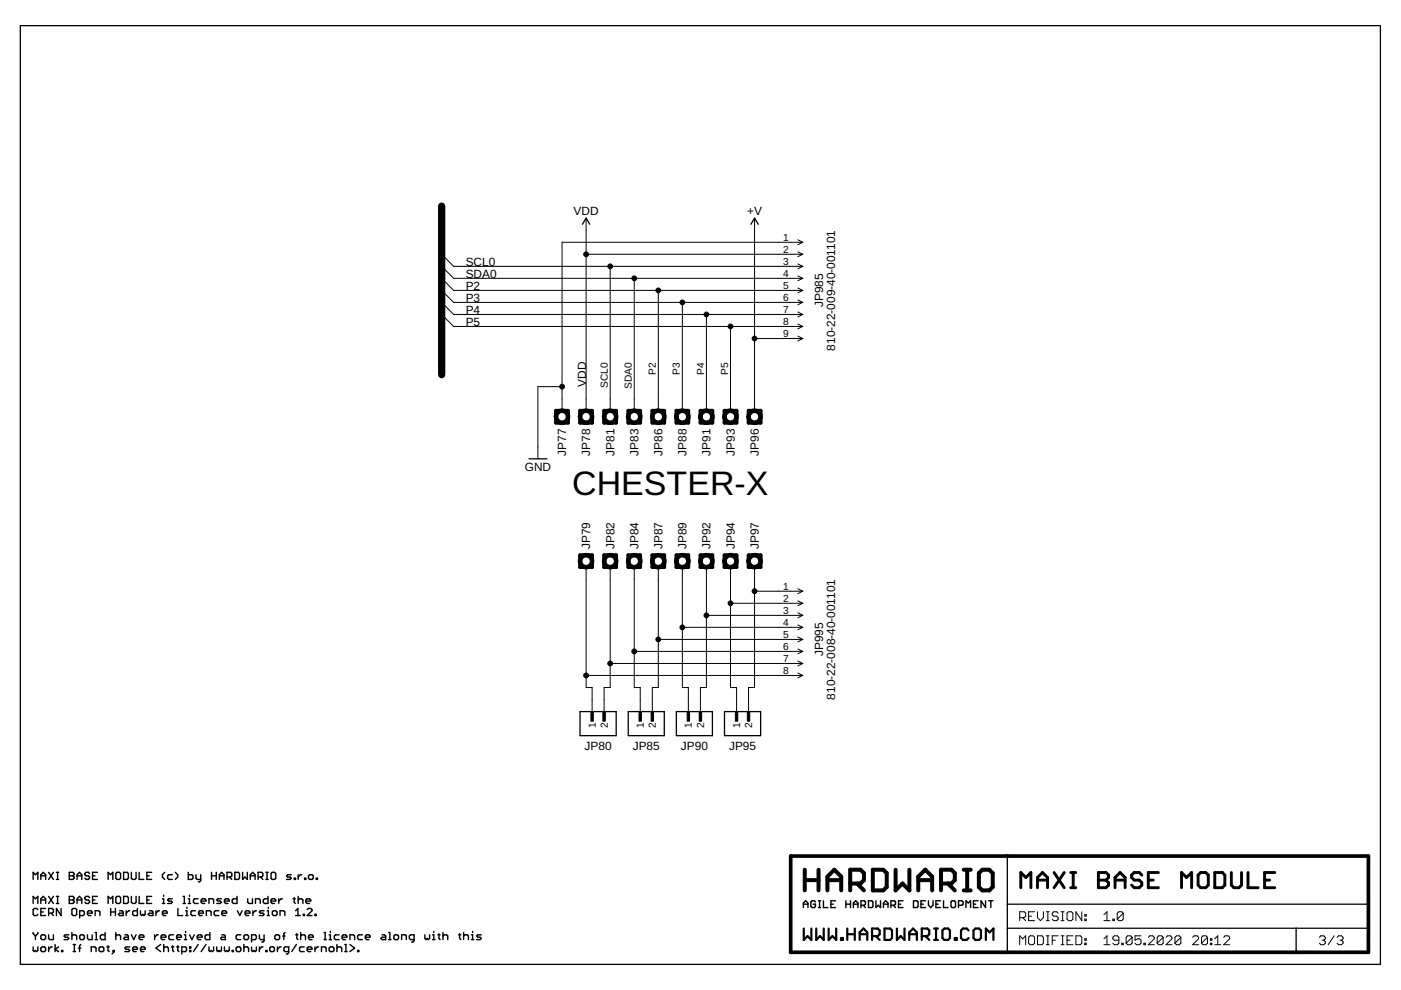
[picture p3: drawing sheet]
<svg xmlns="http://www.w3.org/2000/svg" width="297mm" height="210mm" viewBox="0 0 297 210" stroke-linecap="round" stroke-linejoin="round" font-family="sans-serif">
<g fill="none" stroke="#000" stroke-width=".21">
<path d="M93.6 53.9l2.6 2.6h74M93.6 56.5l2.6 2.5h74M93.6 59l2.6 2.6h74M124.3 46.2v40.9M124.3 53.9h45.9M129.4 56.5v30.6M134.5 59v28.1M160 46.2v40.9M169.2 50.8l1 .6M169.2 53.4l1 .5M169.2 56l1 .5M169.2 58.5l1 .5"/>
<path d="M170.2 51.4h-51v35.7M170.2 51.4l-1 .5M170.2 53.9l-1 .5M170.2 56.5l-1 .5M170.2 59l-1 .5M93.6 61.6l2.6 2.5h74M93.6 64.1l2.6 2.6h74M93.6 66.7l2.6 2.5h74M139.6 61.6v25.5M144.7 64.1v23M149.8 66.7v20.4M154.9 69.2v17.9"/>
<path d="M160 71.8h10.2M169.2 61.1l1 .5M169.2 63.6l1 .5M169.2 66.2l1 .5M169.2 68.7l1 .5M169.2 71.3l1 .5M170.2 61.6l-1 .5M170.2 64.1l-1 .5M170.2 66.7l-1 .5M170.2 69.2l-1 .5M170.2 71.8l-1 .5M119.2 82h-5.2v15.3"/>
<path d="M124.3 120.2v25.6h1.2v5.1M129.4 120.2v25.6h-1.3v5.1M134.5 120.2v25.6h1.2v5.1M134.5 138.1h35.7M139.6 120.2v25.6h-1.3v5.1M139.6 135.6h30.6M144.7 120.2v25.6h1.2v5.1M144.7 133h25.5M149.8 120.2v25.6h-1.3v5.1M149.8 130.5h20.4M154.9 120.2v25.6h1.3v5.1M154.9 127.9h15.3"/>
<path d="M160 120.2v25.6h-1.3v5.1M160 125.3h10.2M169.2 132.5l1 .5M169.2 124.8l1 .5M169.2 127.4l1 .5M169.2 129.9l1 .6M169.2 135.1l1 .5M169.2 137.6l1 .5M170.2 133l-1 .5M170.2 125.3l-1 .6M170.2 127.9l-1 .5M170.2 130.5l-1 .5"/>
<path d="M170.2 135.6l-1 .5M170.2 138.1l-1 .5M124.3 143.2h45.9M129.4 140.7h40.8M169.2 140.2l1 .5M169.2 142.7l1 .5M170.2 140.7l-1 .5M170.2 143.2l-1 .5M216.2 194.6h.9l.4-.4v-.6l-.4-.3h-.9v1.9M216.8 194.6l.7 .6M218.1 194.2h.6M218.4 198.4h.6l.4 .3v1.3l-.4 .3h-.6l-.3-.3v-1.3z"/>
<path d="M219.4 193.3h-1.3v1.9h1.3M220 193.3v1.3l.6 .6 .6-.6v-1.3M220 198.4h.9l.3 .3v1.3l-.3 .3h-.9zM221.8 193.3h.7M221.8 195.2h.7M221.8 198.4h.7M222.2 193.3v1.9M222.2 198.4v1.9M223.1 199.3h.6M224.3 193.6l-.3-.3h-.6l-.3 .3v.3l.3 .3h.6l.3 .4v.3l-.3 .3h-.6l-.3-.3M224.3 198.4h-1.2v1.9M225 193.3h.6"/>
<path d="M225 195.2h.6M225 198.4h.6M225.3 193.3v1.9M225.3 198.4v1.9M226.2 199.3h.7M226.5 193.3h.7l.3 .3v1.3l-.3 .3h-.7l-.3-.3v-1.3zM227.5 198.4h-1.3v1.9h1.3M228.1 198.4h.9l.4 .3v1.3l-.4 .3h-.9zM229.4 193.3v1.9l-1.3-1.9v1.9M230 194.9h.3v.3h-.3zM230 193.9h.3v.3h-.3zM230 199.1h.3v.2h-.3z"/>
<path d="M230 200h.3v.3h-.3zM234.1 195.2h1.2M234.1 199.1l.6-.7v1.9M234.1 193.9l.6-.6v1.9M235.9 194.9h.4v.3h-.4zM237.2 199.3h-.9l-.4-.2v-.4l.4-.3h.6l.3 .3v1.3l-.3 .3h-.6l-.4-.3M237.8 200h.3v.3h-.3zM238.1 193.6l-.3-.3h-.6l-.3 .3v1.3M238.1 193.6v1.3l-.3 .3h-.6l-.3-.3M238.1 193.6l-1.2 1.3M240 198.7l-.3-.3h-.6l-.3 .3v1.3M240 198.7v1.3l-.3 .3h-.6l-.3-.3"/>
<path d="M240 198.7l-1.2 1.3M241.9 198.4h-1.3v.9l.7-.2h.3l.3 .2v.7l-.3 .3h-.6l-.4-.3M242.5 200h.3v.3h-.3zM243.5 198.7l.3-.3h.6l.3 .3v.4l-1.2 1.2h1.2M246.6 198.7l-.3-.3h-.6l-.4 .3v1.3M246.6 198.7v1.3l-.3 .3h-.6l-.4-.3M246.6 198.7l-1.3 1.3M247.2 198.7l.3-.3h.7l.3 .3v.4l-1.3 1.2h1.3M250.4 198.7l-.4-.3h-.6l-.3 .3v1.3M250.4 198.7v1.3l-.4 .3h-.6l-.3-.3M250.4 198.7l-1.3 1.3M252.9 198.7l.3-.3h.6l.3 .3v.4l-1.2 1.2h1.2"/>
<path d="M256 198.7l-.3-.3h-.6l-.4 .3v1.3M256 198.7v1.3l-.3 .3h-.6l-.4-.3M256 198.7l-1.3 1.3M256.6 200h.3v.3h-.3zM256.6 199.1h.3v.2h-.3zM257.6 199.1l.6-.7v1.9M259.4 198.7l.4-.3h.6l.3 .3v.4l-1.3 1.2h1.3M279.7 198.7l.3-.3h.7l.3 .3v.4l-.3 .2M280.4 199.3h.3M280.7 199.3l.3 .4v.3l-.3 .3h-.7l-.3-.3M282.9 198.4l-1.3 1.9M283.5 198.7l.3-.3h.6l.4 .3v.4l-.4 .2"/>
<path d="M284.1 199.3h.3M284.4 199.3l.4 .4v.3l-.4 .3h-.6l-.3-.3M216.2 200.3v-1.9l.6 .7 .7-.7v1.9M221.8 200.3h.7M225 200.3h.6M234.1 200.3h1.2M257.6 200.3h1.2"/>
</g>
<g fill="#000" stroke="#000" stroke-width=".21">
<path d="M117.9 87.2a1.66 1.66 0 0 1 2.7 .3 1.66 1.66 0 0 1-1 2.5 1.66 1.66 0 0 1-2.1-1.7h.8a.89 .89 0 0 1 1.2-.8 .89 .89 0 0 1 .3 1.5 .89 .89 0 0 1-1.5-.4v-.3h-.8z" fill-rule="evenodd"/>
<path d="M123 87.2a1.66 1.66 0 0 1 2.7 .3 1.66 1.66 0 0 1-1 2.5 1.66 1.66 0 0 1-2.1-1.7h.8a.89 .89 0 0 1 1.2-.8 .89 .89 0 0 1 .3 1.5 .89 .89 0 0 1-1.5-.4v-.3h-.8z" fill-rule="evenodd"/>
<path d="M128.2 87.2a1.66 1.66 0 0 1 2.6 .3 1.66 1.66 0 0 1-1 2.5 1.66 1.66 0 0 1-2.1-1.7h.8a.9 .9 0 0 1 1.3-.7 .9 .9 0 0 1 .1 1.5 .9 .9 0 0 1-1.4-.5v-.3h-.8z" fill-rule="evenodd"/>
<path d="M133.3 87.2a1.66 1.66 0 0 1 2.6 .3 1.66 1.66 0 0 1-1 2.5 1.66 1.66 0 0 1-2.1-1.7h.8a.9 .9 0 0 1 1.3-.7 .9 .9 0 0 1 .1 1.5 .9 .9 0 0 1-1.4-.5v-.3h-.8z" fill-rule="evenodd"/>
<path d="M138.4 87.2a1.66 1.66 0 0 1 2.6 .3 1.66 1.66 0 0 1-1 2.5 1.66 1.66 0 0 1-2.1-1.7h.8a.9 .9 0 0 1 1.3-.7 .9 .9 0 0 1 .1 1.5 .9 .9 0 0 1-1.4-.5v-.3h-.8l.2-.7z" fill-rule="evenodd"/>
<path d="M143.5 87.2a1.66 1.66 0 0 1 2.6 .3 1.66 1.66 0 0 1-1 2.5 1.66 1.66 0 0 1-2.1-1.7h.8a.9 .9 0 0 1 1.3-.7 .9 .9 0 0 1 .1 1.5 .9 .9 0 0 1-1.4-.5v-.3h-.8l.2-.7z" fill-rule="evenodd"/>
<path d="M148.6 87.2a1.66 1.66 0 0 1 2.6 .3 1.66 1.66 0 0 1-1 2.5 1.66 1.66 0 0 1-2.1-1.7h.8a.9 .9 0 0 1 1.3-.7 .9 .9 0 0 1 .1 1.5 .9 .9 0 0 1-1.4-.5v-.3h-.8l.1-.4z" fill-rule="evenodd"/>
<path d="M153.7 87.2a1.66 1.66 0 0 1 2.6 .3 1.66 1.66 0 0 1-1 2.5 1.66 1.66 0 0 1-2.1-1.7h.8a.9 .9 0 0 1 1.3-.7 .9 .9 0 0 1 .1 1.5 .9 .9 0 0 1-1.4-.5v-.3h-.8l.1-.4z" fill-rule="evenodd"/>
<path d="M158.8 87.2a1.66 1.66 0 0 1 2.6 .3 1.66 1.66 0 0 1-1 2.5 1.66 1.66 0 0 1-2.1-1.7h.8a.89 .89 0 0 1 1.2-.8 .89 .89 0 0 1 .3 1.5 .89 .89 0 0 1-1.5-.4v-.3h-.8z" fill-rule="evenodd"/>
<path d="M123 117.8a1.66 1.66 0 0 1 2.7 .3 1.66 1.66 0 0 1-1 2.5 1.66 1.66 0 0 1-2.1-1.6h.8a.89 .89 0 0 1 1.2-.9 .89 .89 0 0 1 .3 1.5 .89 .89 0 0 1-1.5-.4v-.2h-.8z" fill-rule="evenodd"/>
<path d="M128.2 117.8a1.66 1.66 0 0 1 2.6 .3 1.66 1.66 0 0 1-1 2.5 1.66 1.66 0 0 1-2.1-1.6h.8a.9 .9 0 0 1 1.3-.8 .9 .9 0 0 1 .1 1.5 .9 .9 0 0 1-1.4-.5v-.2h-.8l.2-.8z" fill-rule="evenodd"/>
<path d="M133.3 117.8a1.66 1.66 0 0 1 2.6 .3 1.66 1.66 0 0 1-1 2.5 1.66 1.66 0 0 1-2.1-1.6h.8a.9 .9 0 0 1 1.3-.8 .9 .9 0 0 1 .1 1.5 .9 .9 0 0 1-1.4-.5v-.2h-.8l.2-.8z" fill-rule="evenodd"/>
<path d="M138.4 117.8a1.66 1.66 0 0 1 2.6 .3 1.66 1.66 0 0 1-1 2.5 1.66 1.66 0 0 1-2.1-1.6h.8a.9 .9 0 0 1 1.3-.8 .9 .9 0 0 1 .1 1.5 .9 .9 0 0 1-1.4-.5v-.2h-.8l.2-.8z" fill-rule="evenodd"/>
<path d="M143.5 117.8a1.66 1.66 0 0 1 2.6 .3 1.66 1.66 0 0 1-1 2.5 1.66 1.66 0 0 1-2.1-1.6h.8a.9 .9 0 0 1 1.3-.8 .9 .9 0 0 1 .1 1.5 .9 .9 0 0 1-1.4-.5v-.2h-.8l.2-.8z" fill-rule="evenodd"/>
<path d="M148.6 117.8a1.66 1.66 0 0 1 2.6 .3 1.66 1.66 0 0 1-1 2.5 1.66 1.66 0 0 1-2.1-1.6h.8a.9 .9 0 0 1 1.3-.8 .9 .9 0 0 1 .1 1.5 .9 .9 0 0 1-1.4-.5v-.2h-.8l.1-.4z" fill-rule="evenodd"/>
<path d="M153.7 117.8a1.66 1.66 0 0 1 2.6 .3 1.66 1.66 0 0 1-1 2.5 1.66 1.66 0 0 1-2.1-1.6h.8a.9 .9 0 0 1 1.3-.8 .9 .9 0 0 1 .1 1.5 .9 .9 0 0 1-1.4-.5v-.2h-.8l.1-.4z" fill-rule="evenodd"/>
<path d="M158.8 117.8a1.66 1.66 0 0 1 2.6 .3 1.66 1.66 0 0 1-1 2.5 1.66 1.66 0 0 1-2.1-1.6h.8a.89 .89 0 0 1 1.2-.9 .89 .89 0 0 1 .3 1.5 .89 .89 0 0 1-1.5-.4v-.2h-.8z" fill-rule="evenodd"/>
<circle cx="124.3" cy="53.9" r=".51"/>
<circle cx="129.4" cy="56.5" r=".51"/>
<circle cx="134.5" cy="59" r=".51"/>
<circle cx="139.6" cy="61.6" r=".51"/>
<circle cx="144.7" cy="64.1" r=".51"/>
<circle cx="149.8" cy="66.7" r=".51"/>
<circle cx="154.9" cy="69.2" r=".51"/>
<circle cx="160" cy="71.8" r=".51"/>
<circle cx="119.2" cy="82" r=".51"/>
<circle cx="134.5" cy="138.1" r=".51"/>
<circle cx="139.6" cy="135.6" r=".51"/>
<circle cx="144.7" cy="133" r=".51"/>
<circle cx="149.8" cy="130.5" r=".51"/>
<circle cx="154.9" cy="127.9" r=".51"/>
<circle cx="160" cy="125.3" r=".51"/>
<circle cx="124.3" cy="143.2" r=".51"/>
<circle cx="129.4" cy="140.7" r=".51"/>
</g>
<path d="M93.6 43.7v35.7" fill="none" stroke="#000" stroke-width="1.5"/>
<g fill="none" stroke="#000" stroke-width=".78">
<path d="M117.9 87.1h2.5v2.5h-2.5zM123 87.1h2.5v2.5h-2.5zM128.1 87.1h2.5v2.5h-2.5zM133.2 87.1h2.5v2.5h-2.5zM138.3 87.1h2.5v2.5h-2.5zM143.4 87.1h2.5v2.5h-2.5zM148.5 87.1h2.5v2.5h-2.5zM153.6 87.1h2.6v2.5h-2.6zM158.7 87.1h2.6v2.5h-2.6zM123 117.7h2.5v2.5h-2.5zM128.1 117.7h2.5v2.5h-2.5zM133.2 117.7h2.5v2.5h-2.5z"/>
<path d="M138.3 117.7h2.5v2.5h-2.5zM143.4 117.7h2.5v2.5h-2.5zM148.5 117.7h2.5v2.5h-2.5zM153.6 117.7h2.6v2.5h-2.6zM158.7 117.7h2.6v2.5h-2.6zM167.6 181.5h122.5v20.4h-122.5z"/>
</g>
<path d="M4.3 5.4h288.4v199.1h-288.4zM123.5 47.5l.8-1.3 .7 1.3M159.2 47.5l.8-1.3 .8 1.3M112.1 97.3h3.9M123 150.9h7.6v5.1h-7.6zM133.2 150.9h7.6v5.1h-7.6zM143.4 150.9h7.6v5.1h-7.6zM153.6 150.9h7.7v5.1h-7.7zM213.6 181.5v20.4M213.6 191.7h76.5M213.6 196.8h76.5M274.8 196.8v5.1" fill="none" stroke="#000" stroke-width=".28"/>
<path d="M125.3 150.9h.5v2h-.5zM127.8 150.9h.5v2h-.5zM135.5 150.9h.5v2h-.5zM138 150.9h.6v2h-.6zM145.7 150.9h.5v2h-.5zM148.3 150.9h.5v2h-.5zM155.9 150.9h.5v2h-.5zM158.5 150.9h.5v2h-.5z" fill="#000" stroke="#000" stroke-width=".21"/>
<g fill="none" stroke="#000" stroke-width=".85">
<path d="M170.6 184.4v4.4M170.6 186.6h2.9M173.5 184.4v4.4M175.4 186.6h3M175.4 188.8v-2.9l1.5-1.5 1.5 1.5v2.9M180.3 187.3h2.1l.8-.7v-1.5l-.8-.7h-2.1v4.4M181.7 187.3l1.5 1.5M185.1 184.4h2.2l.7 .7v3l-.7 .7h-2.2zM189.9 184.4v4.4l1.4-1.5 1.5 1.5v-4.4M194.7 186.6h2.9M194.7 188.8v-2.9l1.5-1.5 1.4 1.5v2.9M199.5 187.3h2.2l.7-.7v-1.5l-.7-.7h-2.2v4.4"/>
<path d="M201 187.3l1.4 1.5M204.3 184.4h1.5M204.3 188.8h1.5M205.1 184.4v4.4M207.5 185.1l.8-.7h1.4l.8 .7v3l-.8 .7h-1.4l-.8-.7z"/>
</g>
<g fill="none" stroke="#000" stroke-width=".3">
<path d="M7 186.5v-1.5l.5 .5 .5-.5v1.5M7 191.6v-1.5l.5 .5 .5-.5v1.5M7 197.7v.3l.5 .5M7.5 198.5v.7M8 192.8l-.2-.2h-.5l-.3 .2v1.1l.3 .2h.5l.2-.2M8 197.7v.3l-.5 .5M8.7 186.5v-1l.5-.5 .5 .5v1M8.7 191.6v-1l.5-.5 .5 .5v1M8.7 185.7h1M8.7 190.8h1M8.7 193.4h.5M8.9 198.2h.5l.3 .3v.5l-.3 .2h-.5l-.2-.2v-.5z"/>
<path d="M9.7 192.6h-1v1.5h1M10.3 185l1 1.5M10.3 190.1l1 1.5M10.3 193.6h.8l.2-.2v-.6l-.2-.2h-.8v1.5M10.3 198.2v.8l.3 .2h.7v-1M10.8 193.6l.5 .5M11.3 185l-1 1.5M11.3 190.1l-1 1.5M12 186.5h.4M12 185h.4M12 191.6h.4M12 190.1h.4"/>
<path d="M12.2 185v1.5M12.2 190.1v1.5M13 192.6v1.5l-1-1.5v1.5M14.6 198.2h-.8l-.2 .3 .2 .2h.6l.2 .3-.2 .2h-.8M14.7 185.7h.8M14.7 185h.8l.2 .2v.3l-.2 .2 .2 .2v.3l-.2 .3h-.8zM14.7 190.1h.8l.2 .2v.3l-.2 .2 .2 .3v.2l-.2 .3h-.8zM14.7 190.8h.8M15.2 192.8l.3-.2h.5l.3 .2v1.1l-.3 .2h-.5l-.3-.2zM15.2 197.7v1.5M15.2 198.5l.3-.3h.5l.3 .3v.7M16.3 185.7h1"/>
<path d="M16.3 186.5v-1l.5-.5 .5 .5v1M16.3 191.6v-1l.5-.5 .5 .5v1M16.3 190.8h1M16.9 194.1h.7l.3-.2v-.5l-.3-.3h-.7v1.5M17.1 198.2h.5l.3 .3v.5l-.3 .2h-.5l-.2-.2v-.5zM18.5 193.6h1v-.2l-.2-.3h-.5l-.3 .3v.5l.3 .2h.5M18.5 198.2v.8l.3 .2h.7v-1M19 185.2l-.3-.2h-.5l-.2 .2v.3l.2 .2h.5l.3 .2v.3l-.3 .3h-.5l-.2-.3M19 190.3l-.3-.2h-.5l-.2 .2v.3l.2 .2h.5l.3 .3v.2l-.3 .3h-.5l-.2-.3M19.6 185.7h.5M19.6 190.8h.5M20.2 194.1v-1h.7l.3 .3v.7"/>
<path d="M20.2 199.2h.5M20.2 197.7h.2v1.5M20.6 185h-1v1.5h1M20.6 190.1h-1v1.5h1M22.3 197.7v1.5h-.8l-.2-.2v-.5l.2-.3h.8M22.9 186.5v-1.5l.5 .5 .5-.5v1.5M22.9 191.6v-1.5l.5 .5 .5-.5v1.5M23.5 193.4h1M23.5 192.6v1.5M24.5 192.6v1.5M24.6 185.2l.2-.2h.5l.3 .2v1l-.3 .3h-.5l-.2-.3zM24.6 197.7v1.5"/>
<path d="M24.6 198.5l.2-.3h.5l.3 .3v.7M24.8 190.1h.5l.3 .2v1l-.3 .3h-.5l-.2-.3v-1zM25.4 193.1h.5l.2 .3v.7h-.7l-.3-.2 .3-.3h.7M26.2 185h.8l.2 .2v1l-.2 .3h-.8zM26.2 190.1h.8l.2 .2v1l-.2 .3h-.8zM26.5 198.2h.5l.2 .3v.7h-.7l-.3-.2 .3-.3h.7M26.8 193.1v1M27.5 193.1h-.2l-.5 .5M27.9 185v1.2l.2 .3h.5l.3-.3v-1.2M27.9 190.1v1.2l.2 .3h.5l.3-.3v-1.2M27.9 198.2l.5 1 .5-1M29.1 192.6v1.5h-.7l-.3-.2v-.5l.3-.3h.7"/>
<path d="M29.5 185v1.5h1M29.5 190.1v1.5h1M29.5 198.7h1v-.2l-.3-.3h-.5l-.2 .3v.5l.2 .2h.5M29.8 193.1v.8l.2 .2 .3-.2 .2 .2 .3-.2v-.8M31.1 185.7h.5M31.1 190.8h.5M31.7 193.1h.5l.2 .3v.7h-.7l-.3-.2 .3-.3h.7M32.2 185h-1.1v1.5h1.1M32.2 190.1h-1.1v1.5h1.1M32.8 198.2v1M33.1 193.1v1M33.5 198.2h-.2l-.5 .5"/>
<path d="M33.8 193.1h-.2l-.5 .5M34.2 198.7h1v-.2l-.3-.3h-.5l-.2 .3v.5l.2 .2h.5M34.4 193.6h1v-.2l-.2-.3h-.5l-.3 .3v.5l.3 .2h.5M34.4 191.6h.5M34.4 190.6h.3v1M34.7 189.8v.3M34.9 185l-.5 .5v.4l.5 .6M36.5 185.5h-.7l-.3 .2v.5l.3 .3h.7M36.5 190.6h-.7l-.3 .2 .3 .3h.5l.2 .2-.2 .3h-.8M36.8 198.2h-.8l-.2 .3v.5l.2 .2h.8M37.2 185l.5 .5v.4l-.5 .6M37.4 198.7h1.1v-.2l-.3-.3h-.5l-.3 .3v.5l.3 .2h.5"/>
<path d="M37.7 192.6v1.5h1M38.8 191.6h.5M38.8 190.1h.3v1.5M39.1 199.2h.5M39.1 198.2h.2v1M39.3 197.5v.2M39.4 194.1h.5M39.4 193.1h.2v1M39.6 192.4v.2M39.9 185v1.5h.8l.2-.3v-.5l-.2-.2h-.8M39.9 191.6h.5M39.9 190.6h.3v1"/>
<path d="M40.2 189.8v.3M40.2 198.2l.5 1 .5-1M41.5 193.1h-.8l-.2 .3v.5l.2 .2h.8M41.6 185.5v.7l.2 .3h.8M41.8 198.7h1v-.2l-.2-.3h-.5l-.3 .3v.5l.3 .2h.5M42 190.6h-.7l-.3 .2v.5l.3 .3h.7M42.1 193.6h1v-.2l-.2-.3h-.5l-.3 .3v.5l.3 .2h.5M42.6 185.5v1.2l-.3 .3h-.2M42.7 191.1h1v-.3l-.3-.2h-.5l-.2 .2v.5l.2 .3h.5M43.8 194.1v-1h.7l.3 .3v.7M44.3 191.6v-1h.8l.2 .2v.8M44.5 197.7v1.5h-.8l-.2-.2v-.5l.2-.3h.8"/>
<path d="M44.9 185.7h.9M44.9 185v1.5M45.8 185v1.5M46.4 193.1h-.7l-.3 .3v.5l.3 .2h.7M46.5 185.7h1M46.5 186.5v-1l.5-.5 .5 .5v1M46.9 190.6h-.7l-.2 .2 .2 .3h.5l.2 .2-.2 .3h-.7M47 198.2h.5l.3 .3v.7h-.8l-.2-.2 .2-.3h.8M47 193.6h1v-.2l-.2-.3h-.5l-.3 .3v.5l.3 .2h.5M47.6 191.1h1v-.3l-.3-.2h-.5l-.2 .2v.5l.2 .3h.5M48.1 185.9h.8l.2-.2v-.5l-.2-.2h-.8v1.5M48.6 185.9l.5 .6"/>
<path d="M49.8 185h.7l.3 .2v1l-.3 .3h-.7zM50.2 190.1v1.5h-.7l-.3-.3v-.5l.3-.2h.7M50.3 193.1l.5 1 .5-1M51.1 198.2h-.8l-.2 .3v.5l.2 .2h.8M51.4 185v1.5l.5-.6 .5 .6v-1.5M51.9 198.2h.6l.2 .3v.5l-.2 .2h-.6l-.2-.2v-.5zM52 193.6h1v-.2l-.3-.3h-.5l-.2 .3v.5l.2 .2h.5M52.5 190.6v.7l.3 .3h.7v-1M53.1 185.7h1M53.1 186.5v-1l.5-.5 .5 .5v1M53.3 199.2h.8l.3-.2v-.5l-.3-.3h-.8v1.5M53.6 193.1v1"/>
<path d="M54.2 191.6v-1h.7l.3 .2v.8M54.4 193.1h-.3l-.5 .5M54.7 185.9h.8l.2-.2v-.5l-.2-.2h-.8v1.5M55 198.2v.8l.2 .2h.8M55.2 185.9l.5 .6M56 193.1h-.8l-.2 .3 .2 .2h.6l.2 .3-.2 .2h-.8M56 198.2v1.3l-.2 .2h-.3M56.4 186.5h.5M56.4 185h.5M56.6 185v1.5M56.6 194.1h.5M56.6 193.1h.3v1"/>
<path d="M56.8 190.1v1.5h-.7l-.3-.3v-.5l.3-.2h.7M56.9 192.4v.2M57.5 191.1h1v-.3l-.3-.2h-.5l-.2 .2v.5l.2 .3h.5M57.7 185h.5l.3 .2v1l-.3 .3h-.5l-.2-.3v-1zM58 193.1h.5l.2 .3v.5l-.2 .2h-.5l-.3-.2v-.5zM58.5 198.2h.5l.3 .3v.5l-.3 .2h-.5l-.2-.2v-.5zM59.1 190.6v1M59.4 194.1v-1h.7l.3 .3v.7M59.9 190.6h-.3l-.5 .5M59.9 198.5h.5M60.4 197.7l-.2 .3v1.2M61.7 185.5h-.7l-.3 .2 .3 .2h.5l.2 .3-.2 .3h-.8"/>
<path d="M62.1 190.6h.5M62.4 190.3v1l.2 .3M62.4 186.2h.3v.3h-.3zM62.7 194.1h1M62.7 193.1l.5-.5v1.5M62.7 198.2h.5M62.9 198v1l.3 .2M63.2 185.5v1M63.2 190.1v1.5M63.2 190.8l.3-.2h.5l.2 .2v.8M63.8 198.5l.2-.3h.5l.3 .3v.7M63.8 197.7v1.5"/>
<path d="M64 185.5h-.3l-.5 .4M64.3 193.9h.3v.2h-.3zM64.6 186.2h.2v.3h-.2zM64.9 191.1h1v-.3l-.3-.2h-.5l-.2 .2v.5l.2 .3h.5M65.1 192.8l.3-.2h.5l.2 .2v.3l-1 1h1M65.4 185.7l.3-.2h.5l.2 .2v.5l-.2 .3h-.5l-.3-.3zM65.4 198.7h1v-.2l-.2-.3h-.5l-.3 .3v.5l.3 .2h.5M66.8 193.9h.2v.2h-.2zM67.1 186.2h.2v.3h-.2zM68.7 199.2h.5M68.7 197.7h.2v1.5M69.8 199.2h.5"/>
<path d="M69.8 198.2h.2v1M70 197.5v.2M71.9 198.2h-.8l-.2 .3v.5l.2 .2h.8M72.5 198.7h1v-.2l-.2-.3h-.5l-.3 .3v.5l.3 .2h.5M74.2 199.2v-1h.7l.3 .3v.7M76.8 198.2h-.7l-.3 .3v.5l.3 .2h.7M77.5 198.7h1l-.3-.5h-.5l-.2 .3v.5l.2 .2h.5M81 198.2h.5l.3 .3v.7h-.8l-.2-.2 .2-.3h.8M82.4 199.2h.5M82.4 197.7h.3v1.5M83.5 198.5l.3-.3h.5l.2 .3v.5l-.2 .2h-.5l-.3-.2zM85.2 199.2v-1h.7l.2 .3v.7"/>
<path d="M87.8 199.2h-.8l-.2-.2v-.5l.2-.3h.8v1.3l-.3 .2h-.2M90.1 198.2v.8l.2 .2 .3-.2 .2 .2 .3-.2v-.8M91.7 199.2h.5M91.7 198.2h.3v1M92 197.5v.2M92.8 198.2h.5M93.1 198v1l.2 .2M93.9 198.5l.3-.3h.5l.2 .3v.7M93.9 197.7v1.5M97.2 198.2h.5M97.5 198v1l.2 .2M98.3 198.5l.3-.3h.5l.2 .3v.7"/>
<path d="M98.3 197.7v1.5M99.9 199.2h.6M99.9 198.2h.3v1M100.2 197.5v.2M102 198.2h-.7l-.3 .3 .3 .2h.5l.2 .3-.2 .2h-.8M170.3 192.4v-.9l.5-.5 .5 .5v.9M170.3 191.7h1M172.9 191.2l-.2-.2h-.5l-.3 .2v1l.3 .2h.5l.2-.2v-.5h-.5M173.5 191h.5M173.5 192.4h.5M173.8 191v1.4M174.6 191v1.4h.9"/>
<path d="M176.2 191.7h.5M177.1 191h-.9v1.4h.9M179.3 191.7h1M179.3 191v1.4M180.3 191v1.4M180.9 191.7h1M180.9 192.4v-.9l.5-.5 .5 .5v.9M182.5 191.9h.8l.2-.2v-.5l-.2-.2h-.8v1.4M183 191.9l.5 .5M184.1 191h.7l.3 .2v1l-.3 .2h-.7zM185.7 191v1.4l.5-.5 .5 .5v-1.4M187.3 191.7h1"/>
<path d="M187.3 192.4v-.9l.5-.5 .5 .5v.9M188.9 191.9h.7l.3-.2v-.5l-.3-.2h-.7v1.4M189.4 191.9l.5 .5M190.5 191.7h.5M191.5 191h-1v1.4h1M193.7 191h.7l.2 .2v1l-.2 .2h-.7zM195.3 191.7h.4M196.2 191h-.9v1.4h.9M196.8 191v.9l.5 .5 .5-.5v-.9M198.4 191.7h.5M199.4 191h-1v1.4h1M200 191v1.4h1"/>
<path d="M201.9 191h.5l.2 .2v1l-.2 .2h-.5l-.3-.2v-1zM203.2 191.9h.7l.3-.2v-.5l-.3-.2h-.7v1.4M204.8 192.4v-1.4l.5 .5 .5-.5v1.4M206.4 191.7h.5M207.4 191h-1v1.4h1M209 191v1.4l-1-1.4v1.4M209.6 191h.9M210.1 191v1.4M7 200.8v.7l.3 .3 .2-.3 .3 .3 .2-.3v-.7M8.9 200.8h.5l.3 .2v.5l-.3 .3h-.5l-.2-.3v-.5zM10.3 200.8v1M11.1 200.8h-.3l-.5 .5"/>
<path d="M11.7 200.3v1.5M12.4 200.8l-.7 .5 .7 .5M13.1 201.5h.2v.3h-.2zM15.5 201.8h.5M15.5 200.3h.5M15.8 200.3v1.5M16.6 201h.5M17.1 200.3l-.2 .2v1.3M19.3 201.8v-1h.8l.3 .2v.8M21 201l.3-.2h.5l.2 .2v.5l-.2 .3h-.5l-.3-.3zM22.6 200.8h.6M22.9 200.5v1l.3 .3"/>
<path d="M24 201.5h.2v.3h-.2zM24.2 201.8l-.5 .5M27.5 200.8h-.8l-.2 .2 .2 .3h.5l.3 .2-.3 .3h-.7M28.1 201.3h1v-.3l-.2-.2h-.5l-.3 .2v.5l.3 .3h.5M29.8 201.3h1v-.3l-.3-.2h-.5l-.2 .2v.5l.2 .3h.5M34.1 200.3l-1 .7 1 .8M34.7 200.3v1.5M34.7 201l.3-.2h.5l.2 .2v.8M36.3 200.8h.6M36.6 200.5v1l.3 .3M37.4 200.8h.6M37.7 200.5v1l.3 .3"/>
<path d="M38.5 201.8h.8l.2-.3v-.5l-.2-.2h-.8v1.5M40.2 200.8h.2v.2h-.2zM40.2 201.5h.2v.3h-.2zM42 200.3l-1 1.5M43.7 200.3l-1 1.5M44.3 200.8v.7l.3 .3 .2-.3 .3 .3 .2-.3v-.7M46 200.8v.7l.2 .3 .2-.3 .3 .3 .2-.3v-.7M47.6 200.8v.7l.2 .3 .3-.3 .2 .3 .3-.3v-.7M49.2 201.5h.3v.3h-.3zM50.1 201l.2-.2h.5l.3 .2v.5l-.3 .3h-.5l-.2-.3zM51.7 201l.2-.2h.6l.2 .2v.8M51.7 200.3v1.5"/>
<path d="M53.3 200.8v.7l.3 .3 .2-.3 .3 .3 .3-.3v-.7M55 200.8v1M55.8 200.8h-.3l-.5 .5M56.4 201.5h.2v.3h-.2zM57.4 200.8h.5l.3 .2v.5l-.3 .3h-.5l-.2-.3v-.5zM58.8 200.8v1M59.6 200.8h-.3l-.5 .5M61.2 201.8h-.7l-.3-.3v-.5l.3-.2h.7v1.2l-.2 .3h-.3M62.8 200.3l-1 1.5M64.5 200.8h-.8l-.2 .2v.5l.2 .3h.8M65.1 201.3h1v-.3l-.2-.2h-.5l-.3 .2v.5l.3 .3h.5M66.8 200.8v1"/>
<path d="M67.5 200.8h-.2l-.5 .5M68.2 201.8v-1h.7l.3 .2v.8M70 200.8h.5l.3 .2v.5l-.3 .3h-.5l-.2-.3v-.5zM71.4 201l.3-.2h.5l.3 .2v.8M71.4 200.3v1.5M73.1 201.8h.5M73.1 200.3h.2v1.5M74.2 200.3l1 .7-1 .8M75.8 201.5h.3v.3h-.3z"/>
</g>
<g fill="none" stroke="#000" stroke-width=".47">
<path d="M170.4 196.9v2.4l.8-.8 .8 .8v-2.4M173.1 196.9v2.4l.8-.8 .7 .8v-2.4M175.7 196.9v2.4l.8-.8 .8 .8v-2.4M178.3 198.9h.4v.4h-.4zM179.6 196.9v2.4M179.6 198.1h1.6M181.2 196.9v2.4M182.3 198.1h1.6M182.3 199.3v-1.6l.8-.8 .8 .8v1.6M184.9 198.5h1.2l.4-.4v-.8l-.4-.4h-1.2v2.4M185.7 198.5l.8 .8M187.5 196.9h1.2l.4 .4v1.6l-.4 .4h-1.2z"/>
<path d="M190.2 196.9v2.4l.8-.8 .8 .8v-2.4M192.8 198.1h1.6M192.8 199.3v-1.6l.8-.8 .8 .8v1.6M195.4 198.5h1.2l.4-.4v-.8l-.4-.4h-1.2v2.4M196.2 198.5l.8 .8M198.1 199.3h.8M198.1 196.9h.8M198.5 196.9v2.4M199.8 197.3l.4-.4h.8l.4 .4v1.6l-.4 .4h-.8l-.4-.4zM202.4 198.9h.4v.4h-.4zM205.4 197.3l-.4-.4h-.8l-.4 .4v1.6l.4 .4h.8l.4-.4M206.4 197.3l.4-.4h.8l.4 .4v1.6l-.4 .4h-.8l-.4-.4z"/>
<path d="M209 199.3v-2.4l.8 .8 .8-.8v2.4"/>
</g>
<g fill="none" stroke="#000" stroke-width=".61">
<path d="M216.4 188.2v-3.2l1.1 1.1 1.1-1.1v3.2M220 188.2v-2.1l1-1.1 1.1 1.1v2.1M220 186.6h2.1M223.5 185l2.1 3.2M225.6 185l-2.1 3.2M227 188.2h1.1M227 185h1.1M227.5 185v3.2M232.9 186.6h1.6M232.9 185h1.6l.5 .5v.6l-.5 .5 .5 .5v.6l-.5 .5h-1.6zM236.4 186.6h2.1M236.4 188.2v-2.1l1.1-1.1 1 1.1v2.1"/>
<path d="M242.1 185.5l-.6-.5h-1l-.6 .5v.6l.6 .5h1l.6 .5v.6l-.6 .5h-1l-.6-.5M243.5 186.6h1M245.6 185h-2.1v3.2h2.1M250.5 188.2v-3.2l1.1 1.1 1-1.1v3.2M254 185.5l.6-.5h1l.6 .5v2.2l-.6 .5h-1l-.6-.5zM257.6 185h1.6l.5 .5v2.2l-.5 .5h-1.6zM261.1 185v2.7l.5 .5h1.1l.5-.5v-2.7M264.6 185v3.2h2.1M268.1 186.6h1.1M270.3 185h-2.2v3.2h2.2"/>
</g>
<text font-size="7.2" x="121.3" y="104.9">CHESTER-X</text>
<g font-size="2.5">
<text x="121.6" y="45.5">VDD</text>
<text x="158.4" y="45.5">+V</text>
<text x="98.7" y="56.5">SCL0</text>
<text x="98.7" y="59">SDA0</text>
<text x="98.7" y="61.6">P2</text>
<text x="98.7" y="64.1">P3</text>
<text x="174.5" y="65.1" transform="rotate(-90 174.5 65.1)">JP985</text>
<text x="98.7" y="66.7">P4</text>
<text x="98.7" y="69.2">P5</text>
<text x="177.1" y="74.3" transform="rotate(-90 177.1 74.3)">810-22-009-40-001101</text>
<text x="124.3" y="82" transform="rotate(-90 124.3 82)">VDD</text>
<text x="111.3" y="99.8">GND</text>
<text x="120" y="96.6" transform="rotate(-90 120 96.6)">JP77</text>
<text x="125.2" y="96.6" transform="rotate(-90 125.2 96.6)">JP78</text>
<text x="130.3" y="96.6" transform="rotate(-90 130.3 96.6)">JP81</text>
<text x="135.4" y="96.6" transform="rotate(-90 135.4 96.6)">JP83</text>
<text x="140.5" y="96.6" transform="rotate(-90 140.5 96.6)">JP86</text>
<text x="145.6" y="96.6" transform="rotate(-90 145.6 96.6)">JP88</text>
<text x="150.7" y="96.6" transform="rotate(-90 150.7 96.6)">JP91</text>
<text x="155.8" y="96.6" transform="rotate(-90 155.8 96.6)">JP93</text>
<text x="160.9" y="96.6" transform="rotate(-90 160.9 96.6)">JP96</text>
<text x="125.2" y="116.4" transform="rotate(-90 125.2 116.4)">JP79</text>
<text x="130.3" y="116.4" transform="rotate(-90 130.3 116.4)">JP82</text>
<text x="135.4" y="116.4" transform="rotate(-90 135.4 116.4)">JP84</text>
<text x="140.5" y="116.4" transform="rotate(-90 140.5 116.4)">JP87</text>
<text x="145.6" y="116.4" transform="rotate(-90 145.6 116.4)">JP89</text>
<text x="150.7" y="116.4" transform="rotate(-90 150.7 116.4)">JP92</text>
<text x="155.8" y="116.4" transform="rotate(-90 155.8 116.4)">JP94</text>
<text x="160.9" y="116.4" transform="rotate(-90 160.9 116.4)">JP97</text>
<text x="174.5" y="139.1" transform="rotate(-90 174.5 139.1)">JP995</text>
<text x="177.1" y="148.3" transform="rotate(-90 177.1 148.3)">810-22-008-40-001101</text>
<text x="124" y="159">JP80</text>
<text x="134.2" y="159">JP85</text>
<text x="144.4" y="159">JP90</text>
<text x="154.6" y="159">JP95</text>
</g>
<g font-size="2.2">
<text x="166.1" y="51">1</text>
<text x="166.1" y="53.6">2</text>
<text x="166.1" y="56.1">3</text>
<text x="166.1" y="58.7">4</text>
<text x="166.1" y="61.2">5</text>
<text x="166.1" y="63.8">6</text>
<text x="166.1" y="66.3">7</text>
<text x="166.1" y="68.9">8</text>
<text x="166.1" y="71.4">9</text>
<text x="128.9" y="82.3" transform="rotate(-90 128.9 82.3)">SCL0</text>
<text x="134" y="82.5" transform="rotate(-90 134 82.5)">SDA0</text>
<text x="139.1" y="79.5" transform="rotate(-90 139.1 79.5)">P2</text>
<text x="144.2" y="79.5" transform="rotate(-90 144.2 79.5)">P3</text>
<text x="149.3" y="79.5" transform="rotate(-90 149.3 79.5)">P4</text>
<text x="154.4" y="79.5" transform="rotate(-90 154.4 79.5)">P5</text>
<text x="166.1" y="125">1</text>
<text x="166.1" y="127.6">2</text>
<text x="166.1" y="130.1">3</text>
<text x="166.1" y="132.7">4</text>
<text x="166.1" y="135.2">5</text>
<text x="166.1" y="137.8">6</text>
<text x="166.1" y="140.3">7</text>
<text x="166.1" y="142.9">8</text>
<text x="126.3" y="154.4" transform="rotate(-90 126.3 154.4)">1</text>
<text x="128.9" y="154.4" transform="rotate(-90 128.9 154.4)">2</text>
<text x="136.5" y="154.4" transform="rotate(-90 136.5 154.4)">1</text>
<text x="139.1" y="154.4" transform="rotate(-90 139.1 154.4)">2</text>
<text x="146.7" y="154.4" transform="rotate(-90 146.7 154.4)">1</text>
<text x="149.3" y="154.4" transform="rotate(-90 149.3 154.4)">2</text>
<text x="156.9" y="154.4" transform="rotate(-90 156.9 154.4)">1</text>
<text x="159.5" y="154.4" transform="rotate(-90 159.5 154.4)">2</text>
</g>
</svg>
